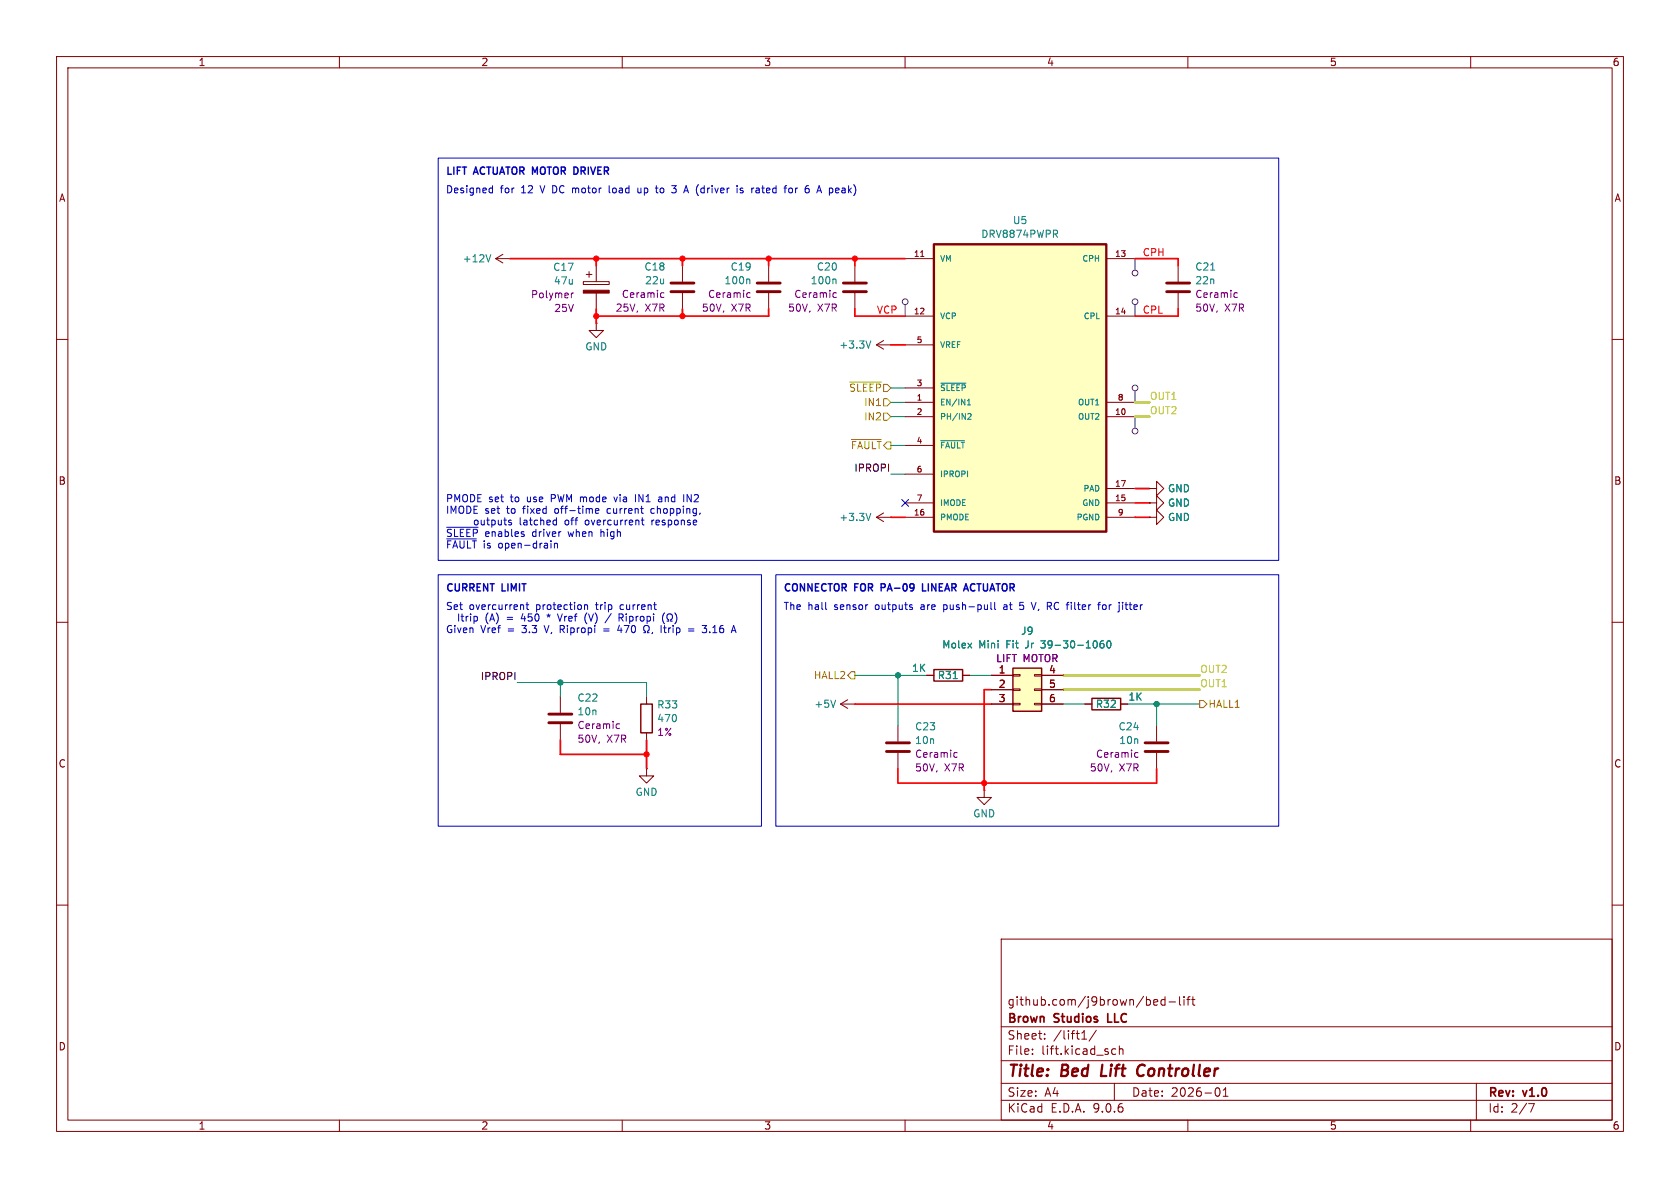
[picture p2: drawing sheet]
<svg xmlns="http://www.w3.org/2000/svg" width="297mm" height="210mm" viewBox="0 0 297 210" stroke-linecap="round" stroke-linejoin="round" font-family="sans-serif">
<g fill="none" stroke="#840000" stroke-width=".18">
<path d="M10 10h277v190h-277zM12 12h273v186h-273zM60 10v2M110 10v2M160 10v2M210 10v2M260 10v2M10 60h2M285 60h2M10 110h2M285 110h2M10 160h2"/>
<path d="M177 166h108v32h-108zM204 177.2l.7-.1-.1-.3-.4-.1-.2 .2v.7h.6M206 176.8l-.5-.1-.3 .3v.4l.2 .2h.6M206 176.2v1.5M206.7 177.1h1.1M208.5 176.2v1.3l.2 .2M209.3 176.2v.1M209.3 176.7v1M209.8 176.7h.6M210.4 176.2l-.4 .2v1.3M210.7 176.7h.5M210.9 176.2v1.3l.3 .2"/>
<path d="M285 160h2M60 198v2M110 198v2M160 198v2M177 194.5h108M177 191.5h108M177 187.5h108M177 181.5h108M182.5 186.3v.1M182.5 185.5v.1M184.7 183.6v.1M184.7 182.8v.1"/>
<path d="M191.2 183.7h.9M191.4 182.6l.3-.4v1.5M193.8 182.1l-1.3 2M196.6 186.3l.2 .1 .4-.1M197 191.5v3M197.2 185.5l-.4-.1-.2 .1M197.9 185.5l.2-.1 .4 .1v.9M197.9 184.9v1.5M210 198v2M215 192.4l.2-.1a.81 .81 0 0 1 .6 .6 .81 .81 0 0 1-.3 .8l-.3 .1-.2-.1M216.2 193.8h.9M216.2 192.7l.5-.4v1.5"/>
<path d="M260 198v2M261 191.5v6.5M270.2 195.1h1l-.6 1.5"/>
</g>
<path d="M194.9 188.2l-.3 2h1M202 188.2a1.13 1.13 0 0 0-.9 .7 1.13 1.13 0 0 0 .2 1.2l.3 .1 .5-.1" fill="none" stroke="#840000" stroke-width=".4"/>
<path d="M195.8 179.2v1.5h.8" fill="none" stroke="#840000" stroke-width=".3"/>
<path d="M179.1 118.1h5v7.6h-5z" fill="#ffffc2"/>
<path d="M165.1 118.4h5.1v2h-5.1zM179.1 118.1h5v7.6h-5zM113.3 124.5h2v5h-2zM193 123.4h5.1v2.1h-5.1z" fill="none" stroke="#840000" stroke-width=".25"/>
<g fill="none" stroke="#840000" stroke-width=".18">
<path d="M87.6 45.7l1.3 .8M87.6 45.7h2.6M88.9 45l-1.3 .7M90.2 45.7h.1M103.1 49.8h4.6v.5h-4.6zM103.6 48.5h1M104.1 48v1M105.4 57.2v1.2h1.3l-1.3 1.3-1.3-1.3h1.3M105.4 57.2h.1M105.4 47v2.8M105.4 51.8v2.8M120.6 47v2.8"/>
<path d="M120.6 51.8v2.8M135.9 47v2.8M135.9 51.8v2.8M151.1 47v2.8M151.1 51.8v2.8M208.3 47v2.8M208.3 51.8v2.8M154.9 61l1.3 .7M154.9 61h2.6M156.2 60.2l-1.3 .8M157.5 61h.1M154.9 91.4l1.3 .8"/>
<path d="M154.9 91.4h2.6M156.2 90.7l-1.3 .7M157.5 91.4h.1M203.2 86.4h1.3v-1.3l1.2 1.3-1.2 1.2v-1.2M203.2 86.4h.1M203.2 88.9h1.3v-1.3l1.2 1.3-1.2 1.3v-1.3M203.2 88.9h.1M203.2 91.4h1.3v-1.2l1.2 1.2-1.2 1.3v-1.3M203.2 91.4h.1M163.8 119.4h1.3M170.2 119.4h1.2M175.3 119.4h3.8"/>
<path d="M179.1 119.3h1.2v.2h-1.2zM182.9 119.3h1.2v.2h-1.2zM184.1 119.4h3.9M99.1 123.2v2.8M99.1 128v2.8M114.3 135.9v1.3h1.3l-1.3 1.2-1.3-1.2h1.3M114.3 135.9h.1M114.3 123.2v1.3M114.3 129.5v1.3M148.6 124.5h2.5M148.6 124.5l1.3 .7M149.9 123.7l-1.3 .8"/>
<path d="M151.1 124.5h.1M158.7 128.3v2.8M158.7 133.1v2.8M174 139.7v1.3h-1.3l1.3 1.2 1.3-1.2h-1.3M174 139.7h.1M175.3 121.9h3.8M175.3 124.5h3.8M179.1 121.8h1.2v.2h-1.2zM179.1 124.3h1.2v.3h-1.2zM182.9 121.8h1.2v.2h-1.2zM182.9 124.3h1.2v.3h-1.2zM184.1 121.9h3.9"/>
<path d="M184.1 124.5h3.9M191.8 124.5h1.2M198.1 124.5h1.3M204.5 128.3v2.8M204.5 133.1v2.8"/>
</g>
<path d="M86.8 45l-.5 1.3M132.4 49.3l.2 .2v.7M147.6 49.3l.2 .2v.7M214 47.7h.8M153.9 60.3l-.4 1.2M153.9 90.7l-.4 1.3M168.5 120h.7M195.1 113.3h-.4a.86 .86 0 0 0 0 1.2l.4-.1 .1-.4-.3-.2h-.2l-.2 .2M195.8 113.4l.2-.1a.68 .68 0 0 1 .4 .6 .68 .68 0 0 1-.4 .6l-.2-.1-.1-.3zM147.7 123.8l-.4 1.2" fill="none" stroke="#008484" stroke-width=".18"/>
<g fill="none" stroke="#840000" stroke-width=".51">
<path d="M118.6 50h4.1M118.6 51.6h4.1M133.9 50h4M133.9 51.6h4M149.1 50h4.1M149.1 51.6h4.1M206.2 50h4.1M206.2 51.6h4.1M97 126.2h4.1M97 127.8h4.1M156.7 131.3h4.1M156.7 132.8h4.1"/>
<path d="M202.4 131.3h4.1M202.4 132.8h4.1"/>
</g>
<g fill="none" stroke="#840084" stroke-width=".18">
<path d="M101 51.8v.8M101.4 51.8l-.4 .2M117 51.7l.4 .1M117.4 52.5l-.4 .1M132.3 51.7l.3 .1M132.6 52.5l-.3 .1M147.5 51.7l.4 .1M147.9 52.5l-.4 .1M218.4 51.7l.4 .1M218.8 52.5l-.4 .1M109.2 127.9l.3 .1M109.5 128.7l-.3 .1"/>
<path d="M168.9 133l.3 .1M169.2 133.8l-.3 .1M200.8 133l.4 .1M201.2 133.8l-.4 .1"/>
</g>
<path d="M103.1 51.3h4.6v.5h-4.6z" fill="#840000" stroke="#840000" stroke-width=".18"/>
<path d="M165.1 43.2h30.5v50.8h-30.5z" fill="#ffffc2"/>
<path d="M165.1 43.2h30.5v50.8h-30.5z" fill="none" stroke="#840000" stroke-width=".41"/>
<g fill="none" stroke="#840000" stroke-width=".18">
<path d="M160 45.7h5.1M160 55.9h5.1M162.8 45.3h.5M195.6 45.7h5.1M195.6 55.9h5.1M160 61h5.1M160 68.6h5.1M160 71.1h5.1M160 73.7h5.1M160 78.7h5.1M195.6 71.1h5.1M195.6 73.7h5.1"/>
<path d="M160 83.8h5.1M160 88.9h5.1M160 91.4h5.1M195.6 88.9h5.1M195.6 91.4h5.1M195.6 86.4h5.1M203.2 91.4h.1M203.2 88.9h.1M203.2 86.4h.1M163.8 119.4h1.3M170.2 119.4h1.2M175.3 119.4h3.8"/>
<path d="M184.1 119.4h3.9M175.3 121.9h3.8M175.3 124.5h3.8M184.1 121.9h3.9M184.1 124.5h3.9M191.8 124.5h1.2M198.1 124.5h1.3"/>
</g>
<path d="M186.5 41.4l.5 .6M186.8 40.8l.2 .1-.2 .4M166.3 67.7h4.5M166.3 77.9h4.2M171 71.6h.6M171 70.9l.3-.3v1M171.1 73.2l.4-.1 .2 .3-.6 .7h.6M168.5 120h.7M195.1 113.3h-.4a.86 .86 0 0 0 0 1.2l.4-.1 .1-.4-.3-.2h-.2l-.2 .2M195.8 113.4l.2-.1a.68 .68 0 0 1 .4 .6 .68 .68 0 0 1-.4 .6l-.2-.1-.1-.3z" fill="none" stroke="#008484" stroke-width=".18"/>
<g fill="none" stroke="#484848" stroke-width=".18">
<path d="M160 53.8v2.1M200.7 45.7v2.1M200.7 53.8v2.1M200.7 69.1v2M200.7 73.7v2"/>
<circle cx="160" cy="53.3" r=".51"/>
<circle cx="200.7" cy="53.3" r=".51"/>
<circle cx="200.7" cy="48.3" r=".51"/>
<circle cx="200.7" cy="76.2" r=".51"/>
<circle cx="200.7" cy="68.6" r=".51"/>
</g>
<path d="M150.2 67.5h5.6M150.5 77.7h5.3M156.2 70.5h.6l.7 .6-.7 .7h-.6zM156.2 73h.6l.7 .7-.7 .6h-.6zM150.5 118.7h.6v1.3h-.6l-.6-.6zM212.1 123.8h.6l.7 .7-.7 .6h-.6z" fill="none" stroke="#848400" stroke-width=".18"/>
<g fill="none" stroke="#f00" stroke-width=".3">
<path d="M90.2 45.7h69.8M105.4 45.7v1.3M105.4 54.6v2.6M120.6 45.7v1.3M120.6 54.6v1.3M135.9 45.7v1.3M135.9 54.6v1.3h-30.5M151.1 54.6v1.3h8.9M151.1 45.7v1.3M200.7 45.7h7.6v1.3M208.3 54.6v1.3h-7.6M157.5 61h2.5"/>
<path d="M157.5 91.4h2.5M200.7 88.9h2.5M200.7 91.4h2.5M200.7 86.4h2.5M99.1 130.8v2.6h15.2M114.3 130.8v5.1M151.1 124.5h24.2M158.7 135.9v2.5h45.8v-2.5M175.3 121.9h-1.3v17.8"/>
</g>
<g fill="none" stroke="#008400" stroke-width=".18">
<path d="M157.5 71.1h2.5M157.5 68.6h2.5M157.5 78.7h2.5M157.5 73.7h2.5M157.5 83.8h2.5M151.1 119.4h12.7M158.7 119.4v8.9M171.4 119.4h3.9M91.4 120.7h22.9v2.5M99.1 120.7v2.5M188 124.5h3.8M199.4 124.5h12.7"/>
<path d="M204.5 124.5v3.8"/>
</g>
<path d="M200.7 71.1h2.5M200.7 73.7h2.5M188 119.4h24.1M188 121.9h24.1" fill="none" stroke="#c2c200" stroke-width=".46"/>
<path d="M159.4 88.3l1.2 1.2M160.6 88.3l-1.2 1.2" fill="none" stroke="#000084" stroke-width=".18"/>
<g fill="none" stroke="#0000c2" stroke-width=".18">
<path d="M77.5 27.9h148.6v71.2h-148.6zM86.7 33.2l.4 .1M87.1 32.8v1.3M87.1 34l-.4 .1M107.7 32.8v1.1l.2 .2M112.8 33.2v.8l.3 .1 .2-.1M115.9 33.2h.4M116 32.8v1.1M116.2 34.1h.1M118.8 32.8h.7l-.4 .5 .4 .1v.5l-.2 .2h-.4M131.3 33.3l-.3-.1-.2 .2 .1 .2 .4 .1v.3h-.5M134.1 33.2l.1 .2v.7"/>
<path d="M134.2 34l-.1 .1M134.2 33.5l-.1 .1M134.7 33.2h.4M139.7 33.2l.3 .1 .1 .2-.1 .5-.3 .1M144.8 32.8l-.4 1.3M146.6 34l.4 .1M146.6 33.2v1.3M147 33.2l-.4 .1M79 93.2h5.5M79 95.3h5.2M85.1 92.6l.2 .2 .3-.1M85.6 91.9v.9"/>
<path d="M86 91.9h.5M86.2 91.5v1.1l.3 .2M86.9 92l.4-.1 .2 .3-.1 .5h-.5M86.9 91.9v1.3M88.1 91.9l.1 .8 .3 .1 .1-.1M88.6 91.9v.9M89.1 91.9h.4M89.2 91.5v1.1l.3 .2M90.4 92l-.3-.1-.2 .2 .1 .2 .4 .1v.3h-.5M92.3 94.4l.3 .1 .1 .2-.2 .1h-.2M92.3 94l.3 .1M97.4 96v.9"/>
<path d="M97.9 92.7h.5M97.9 92h.5M98 96v.9M98 96.2l.2-.2 .3 .1 .1 .8M98.4 91.5v1.3M105.3 90.3l.6-.1-.1-.2-.4-.1-.1 .2v.6h.5M107.6 89.9l-.3 .2v.4l.3 .2M108.5 87.9l.3 .8 .3-.8M112.3 87.4v1.3M113.4 91.9h.5M113.6 91.5v1.1l.3 .2M115.5 89.9l-.3 .1-.1 .1v.5l.4 .1"/>
<path d="M116.5 87.9h.4l.1 .8M117 88.2h-.4l-.2 .2 .2 .3 .4-.1M121.5 88.7v-1.3l.7 1.3M77.5 101.6h57.1v44.5h-57.1zM92.4 106.9l.2 .2v.7M92.4 108.5l-.3 .9h.8M93 106.9h.5M93.2 106.5v1.1l.3 .2M96.2 110.6l.4 1.2M98.6 108.5l.4 1.3 .4-1.3M103.3 107l.2-.1 .3 .1 .1 .8M103.3 106.9v.9"/>
<path d="M103.6 110l.2 .3M103.8 108.3l-.2 .3M104.1 108.5l.4 1.3M106.7 111.2h1M106.7 111.5h1M108.1 108.5l-1.1 1.6M109.4 108.5h.5M109.5 110.5l-.3 .9h.8M109.7 109.2l.5 .6M110.2 108.8l-.2 .3-.6 .1M113.8 110.9l.1 .5 .2 .2v.2h-.3M114.8 110.9l-.1 .5-.2 .2v.2h.3"/>
<path d="M115.4 111.8l-.2 .2M116.9 110.6v1.2M117.1 109.4l.4 .9M117.3 111h.5M117.5 110.6v1.1l.3 .1M117.5 108.3l-.4 .9M117.9 109.8h.3v-.2a.54 .54 0 0 1-.3-.8 .54 .54 0 0 1 .8-.2 .58 .58 0 0 1-.1 1v.2h.3M119.3 108.3a1.46 1.46 0 0 1 0 2M121.7 111.2h1M121.7 111.5h1M124.1 110.6h.8l-.4 .5M125.5 111.7v.1"/>
<path d="M129.7 110.6l.4 1.2M137.2 101.6h88.9v44.5h-88.9zM146 107.7l.2 .1M166.8 106.9v1.3M166.8 107.7l.2 .1M167 106.9l-.2 .1M175.2 106.5v1.1l.2 .2M175.8 106.5v1.1l.2 .2M177.8 106.9l-.3 .1M177.9 107.3h-.3l-.2 .2 .1 .2 .4 .1M180.3 107.7h.6M180.3 106.5h.6"/>
<path d="M180.3 107h.6M183.2 106.5l-.5 1.3M194 106.9h.5M194.5 106.5l-.3 .2M195.5 107l-.4-.1-.2 .2 .1 .6 .3 .1 .2-.2M198.9 106.9h.5M199.1 106.5v1.1l.1 .2"/>
</g>
<path d="M101.8 29.5l.3 .2M102.1 30.6l-.3 .2M155.8 103.9h.5M156.3 103.2h-.5v1.3M163.1 103.2v1.3h.6" fill="none" stroke="#0000c2" stroke-width=".25"/>
<g fill="#f00" stroke="#f00" stroke-width=".18">
<circle cx="114.3" cy="133.4" r=".46"/>
<circle cx="105.4" cy="55.9" r=".46"/>
<circle cx="120.6" cy="55.9" r=".46"/>
<circle cx="105.4" cy="45.7" r=".46"/>
<circle cx="151.1" cy="45.7" r=".46"/>
<circle cx="135.9" cy="45.7" r=".46"/>
<circle cx="120.6" cy="45.7" r=".46"/>
<circle cx="174" cy="138.4" r=".46"/>
</g>
<g fill="#008400" stroke="#008400" stroke-width=".18">
<circle cx="99.1" cy="120.7" r=".46"/>
<circle cx="158.7" cy="119.4" r=".46"/>
<circle cx="204.5" cy="124.5" r=".46"/>
</g>
<g font-size="2.8" fill="#840000">
<text x="178" y="190.9">Title:</text>
<text x="187.7" y="190.9">Bed</text>
<text x="195.5" y="190.9">Lift</text>
<text x="202.7" y="190.9">Controller</text>
</g>
<g font-size="2.1" fill="#840000">
<text x="178" y="178">github.com/j9brown/bed-lift</text>
<text x="178" y="184">Sheet:</text>
<text x="178" y="181.2">Brown</text>
<text x="186.2" y="184">/lift1/</text>
<text x="186.5" y="181.2">Studios</text>
<text x="196.5" y="181.2">LLC</text>
<text x="178" y="186.7">File:</text>
<text x="184.1" y="186.7">lift.kicad_sch</text>
<text x="178" y="196.9">KiCad</text>
<text x="178" y="194.1">Size:</text>
<text x="184.7" y="194.1">A4</text>
<text x="185.7" y="196.9">E.D.A.</text>
<text x="193.3" y="196.9">9.0.6</text>
<text x="200" y="194.1">Date:</text>
<text x="207" y="194.1">2026-01</text>
<text x="263" y="194.3">Rev:</text>
<text x="263" y="196.9">Id:</text>
<text x="267.1" y="196.9">2/7</text>
<text x="269.4" y="194.3">v1.0</text>
</g>
<g font-size="1.8" fill="#840000">
<text x="35" y="11.9">1</text>
<text x="85" y="11.9">2</text>
<text x="135" y="11.9">3</text>
<text x="185" y="11.9">4</text>
<text x="235" y="11.9">5</text>
<text x="285" y="11.9">6</text>
<text x="10.3" y="35.9">A</text>
<text x="285.3" y="35.9">A</text>
<text x="10.3" y="85.9">B</text>
<text x="285.3" y="85.9">B</text>
<text x="176.5" y="119.1">1</text>
<text x="185.3" y="119.1">4</text>
<text x="176.5" y="121.7">2</text>
<text x="176.5" y="124.2">3</text>
<text x="185.3" y="121.7">5</text>
<text x="185.3" y="124.2">6</text>
<text x="10.3" y="135.9">C</text>
<text x="285.3" y="135.9">C</text>
<text x="10.3" y="185.9">D</text>
<text x="285.3" y="185.9">D</text>
<text x="35" y="199.9">1</text>
<text x="85" y="199.9">2</text>
<text x="135" y="199.9">3</text>
<text x="185" y="199.9">4</text>
<text x="235" y="199.9">5</text>
<text x="285" y="199.9">6</text>
</g>
<g font-size="1.8" fill="#0000c2">
<text x="78.7" y="31.2">LIFT</text>
<text x="78.7" y="34.5">Designed</text>
<text x="83.9" y="31.2">ACTUATOR MOTOR</text>
<text x="88.4" y="34.5">for</text>
<text x="92.3" y="34.5">12</text>
<text x="95.9" y="34.5">V DC motor</text>
<text x="102.5" y="31.2">DRIVER</text>
<text x="108.5" y="34.5">load</text>
<text x="113.8" y="34.5">up</text>
<text x="117.3" y="34.5">to</text>
<text x="120.3" y="34.5">3</text>
<text x="122.7" y="34.5">A (driver</text>
<text x="132.3" y="34.5">is</text>
<text x="135.1" y="34.5">rated</text>
<text x="141.2" y="34.5">for</text>
<text x="145" y="34.5">6</text>
<text x="147.4" y="34.5">A peak)</text>
<text x="78.7" y="89.1">PMODE set</text>
<text x="90.4" y="89.1">to</text>
<text x="93.4" y="89.1">use</text>
<text x="97.9" y="89.1">PWM mode</text>
<text x="109.5" y="89.1">via</text>
<text x="113.4" y="89.1">IN1</text>
<text x="117.7" y="89.1">and</text>
<text x="122.3" y="89.1">IN2</text>
<text x="78.7" y="91.2">IMODE set</text>
<text x="78.7" y="93.2">outputs</text>
<text x="78.7" y="95.2">~{SLEEP}</text>
<text x="85.7" y="95.2">enables</text>
<text x="89.7" y="91.2">to</text>
<text x="91.8" y="93.2">latched</text>
<text x="92.8" y="91.2">fixed</text>
<text x="94.2" y="95.2">driver</text>
<text x="98.5" y="91.2">off-time</text>
<text x="99.9" y="93.2">off</text>
<text x="100.8" y="95.2">when</text>
<text x="103.7" y="93.2">overcurrent</text>
<text x="106.6" y="95.2">high</text>
<text x="108" y="91.2">current</text>
<text x="115.7" y="93.2">response</text>
<text x="115.9" y="91.2">chopping,</text>
<text x="78.7" y="97.3">~{FAULT}</text>
<text x="85.4" y="97.3">is</text>
<text x="88.2" y="97.3">open-drain</text>
<text x="78.7" y="104.9">CURRENT</text>
<text x="88.8" y="104.9">LIMIT</text>
<text x="138.4" y="104.9">CONNECTOR</text>
<text x="151.2" y="104.9">FOR</text>
<text x="156.3" y="104.9">PA-09</text>
<text x="164.1" y="104.9">LINEAR</text>
<text x="172.1" y="104.9">ACTUATOR</text>
<text x="78.7" y="108.2">Set</text>
<text x="78.7" y="112.2">Given</text>
<text x="81.1" y="110.2">Itrip</text>
<text x="82.9" y="108.2">overcurrent</text>
<text x="85" y="112.2">Vref</text>
<text x="86.1" y="110.2">(A)</text>
<text x="89.9" y="112.2">=</text>
<text x="90.1" y="110.2">=</text>
<text x="92.6" y="112.2">3.3</text>
<text x="92.8" y="110.2">450</text>
<text x="94.9" y="108.2">protection</text>
<text x="96.8" y="112.2">V, Ripropi</text>
<text x="99.8" y="110.2">Vref</text>
<text x="104.6" y="110.2">(V)</text>
<text x="105.7" y="108.2">trip</text>
<text x="108.6" y="110.2">/</text>
<text x="110.1" y="108.2">current</text>
<text x="110.3" y="112.2">470</text>
<text x="111.1" y="110.2">Ripropi</text>
<text x="118.3" y="112.2">Itrip</text>
<text x="123.3" y="112.2">=</text>
<text x="126.1" y="112.2">3.16</text>
<text x="138.4" y="108.2">The</text>
<text x="142.8" y="108.2">hall</text>
<text x="147.6" y="108.2">sensor</text>
<text x="155" y="108.2">outputs</text>
<text x="163.3" y="108.2">are</text>
<text x="167.4" y="108.2">push-pull</text>
<text x="178.3" y="108.2">at</text>
<text x="181.3" y="108.2">5</text>
<text x="183.7" y="108.2">V, RC filter</text>
<text x="196.1" y="108.2">for</text>
<text x="199.9" y="108.2">jitter</text>
</g>
<g font-size="1.8" fill="#008484">
<text x="179" y="39.8">U5</text>
<text x="81.7" y="46.6">+12V</text>
<text x="173.4" y="42.2">DRV8874PWPR</text>
<text x="97.7" y="48.1">C17</text>
<text x="97.8" y="50.5">47u</text>
<text x="113.8" y="48">C18</text>
<text x="113.9" y="50.5">22u</text>
<text x="128" y="50.5">100n</text>
<text x="129.1" y="48">C19</text>
<text x="143.2" y="50.5">100n</text>
<text x="144.3" y="48">C20</text>
<text x="211.2" y="48">C21</text>
<text x="211.2" y="50.5">22n</text>
<text x="103.4" y="62.1">GND</text>
<text x="148.3" y="61.8">+3.3V</text>
<text x="206.4" y="87.2">GND</text>
<text x="206.4" y="89.8">GND</text>
<text x="148.3" y="92.3">+3.3V</text>
<text x="206.4" y="92.3">GND</text>
<text x="180.4" y="112.4">J9</text>
<text x="161.1" y="119">1K</text>
<text x="166.5" y="114.8">Molex</text>
<text x="173" y="114.8">Mini</text>
<text x="178" y="114.8">Fit</text>
<text x="181.6" y="114.8">Jr</text>
<text x="184.5" y="114.8">39-30-1060</text>
<text x="102" y="124.2">C22</text>
<text x="116.1" y="125.4">R33</text>
<text x="143.9" y="125.3">+5V</text>
<text x="165.7" y="120.2">R31</text>
<text x="193.6" y="125.3">R32</text>
<text x="199.4" y="124.1">1K</text>
<text x="102" y="126.7">10n</text>
<text x="116.1" y="127.9">470</text>
<text x="161.7" y="129.3">C23</text>
<text x="161.7" y="131.7">10n</text>
<text x="197.6" y="129.3">C24</text>
<text x="197.8" y="131.7">10n</text>
<text x="112.3" y="140.9">GND</text>
<text x="172" y="144.7">GND</text>
</g>
<g font-size="1.8" fill="#f00">
<text x="201.9" y="45.4">CPH</text>
<text x="154.9" y="55.5">VCP</text>
<text x="201.9" y="55.5">CPL</text>
</g>
<g font-size="1.8" fill="#840084">
<text x="93.8" y="52.9">Polymer</text>
<text x="109.8" y="52.9">Ceramic</text>
<text x="125.1" y="52.9">Ceramic</text>
<text x="140.3" y="52.9">Ceramic</text>
<text x="211.2" y="52.9">Ceramic</text>
<text x="97.9" y="55.4">25V</text>
<text x="108.7" y="55.3">25V,</text>
<text x="114" y="55.3">X7R</text>
<text x="124" y="55.3">50V,</text>
<text x="129.3" y="55.3">X7R</text>
<text x="139.2" y="55.3">50V,</text>
<text x="144.5" y="55.3">X7R</text>
<text x="211.2" y="55.3">50V,</text>
<text x="216.5" y="55.3">X7R</text>
<text x="176" y="117.3">LIFT MOTOR</text>
<text x="102" y="129.1">Ceramic</text>
<text x="102" y="131.5">50V,</text>
<text x="107.3" y="131.5">X7R</text>
<text x="116.1" y="130.3">1%</text>
<text x="161.7" y="134.2">Ceramic</text>
<text x="161.7" y="136.6">50V,</text>
<text x="167" y="136.6">X7R</text>
<text x="192.6" y="136.6">50V,</text>
<text x="193.7" y="134.2">Ceramic</text>
<text x="197.9" y="136.6">X7R</text>
</g>
<g font-size="1.8" fill="#848400">
<text x="150" y="69.4">~{SLEEP}</text>
<text x="152.7" y="72">IN1</text>
<text x="152.7" y="74.5">IN2</text>
<text x="150.3" y="79.6">~{FAULT}</text>
<text x="143.8" y="120.2">HALL2</text>
<text x="213.6" y="125.3">HALL1</text>
</g>
<g font-size="1.8" fill="#c2c200">
<text x="203.2" y="70.8">OUT1</text>
<text x="203.2" y="73.3">OUT2</text>
<text x="212.1" y="119">OUT2</text>
<text x="212.1" y="121.6">OUT1</text>
</g>
<g font-size="1.8">
<text x="150.9" y="83.5">IPROPI</text>
<text x="84.9" y="120.3">IPROPI</text>
</g>
<g font-size="1.4" fill="#840000">
<text x="161.5" y="45.5">11</text>
<text x="197" y="45.5">13</text>
<text x="161.5" y="55.6">12</text>
<text x="197" y="55.6">14</text>
<text x="161.9" y="60.7">5</text>
<text x="161.9" y="68.3">3</text>
<text x="161.9" y="70.9">1</text>
<text x="197.5" y="70.9">8</text>
<text x="161.9" y="73.4">2</text>
<text x="197" y="73.4">10</text>
<text x="161.9" y="83.6">6</text>
<text x="161.9" y="78.5">4</text>
<text x="161.9" y="88.6">7</text>
<text x="197" y="86.1">17</text>
<text x="197" y="88.6">15</text>
<text x="161.5" y="91.2">16</text>
<text x="197.5" y="91.2">9</text>
</g>
<g font-size="1.4" fill="#008484">
<text x="166.1" y="46.5">VM</text>
<text x="191.2" y="46.5">CPH</text>
<text x="166.1" y="56.6">VCP</text>
<text x="191.5" y="56.6">CPL</text>
<text x="166.1" y="61.7">VREF</text>
<text x="166.1" y="69.3">~{SLEEP}</text>
<text x="166.1" y="71.9">EN/IN1</text>
<text x="190.4" y="71.9">OUT1</text>
<text x="166.1" y="74.4">PH/IN2</text>
<text x="190.4" y="74.4">OUT2</text>
<text x="166.1" y="79.5">~{FAULT}</text>
<text x="166.1" y="84.6">IPROPI</text>
<text x="166.1" y="89.6">IMODE</text>
<text x="191.2" y="89.6">GND</text>
<text x="191.4" y="87.1">PAD</text>
<text x="166.1" y="92.2">PMODE</text>
<text x="190.2" y="92.2">PGND</text>
</g>
</svg>
